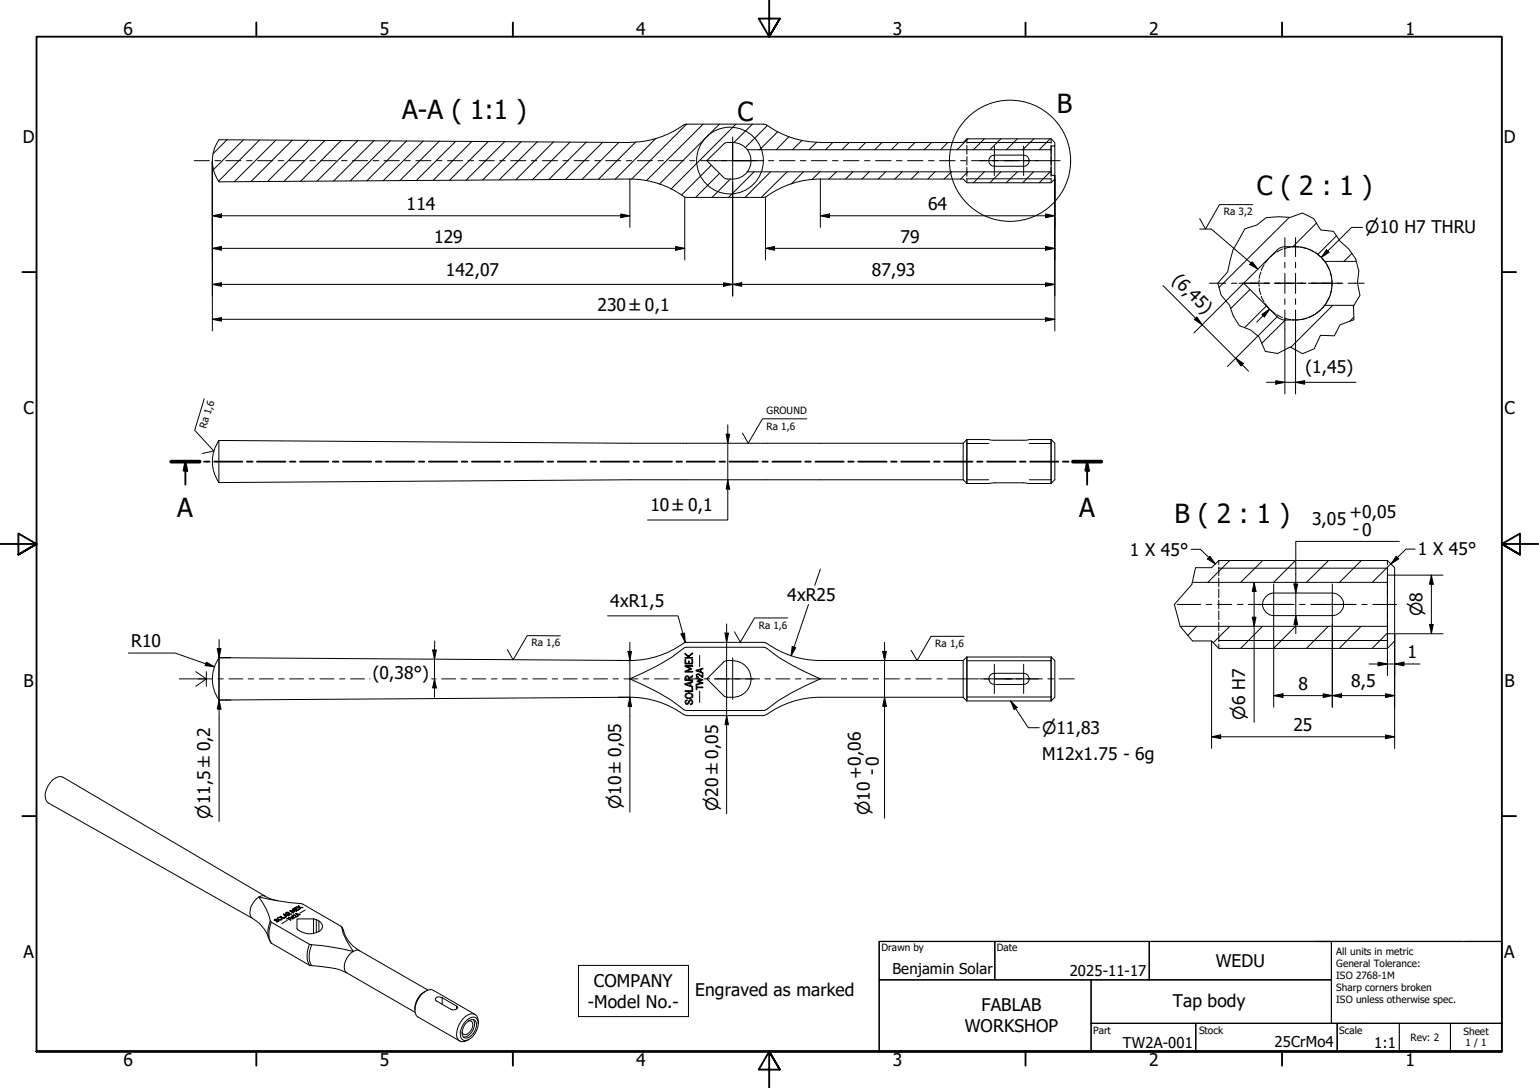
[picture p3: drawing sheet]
<svg xmlns="http://www.w3.org/2000/svg" width="420mm" height="297mm" viewBox="0 0 420 297" stroke-linecap="round" stroke-linejoin="round" font-family="sans-serif">
<!-- layer: Hatch (ISO) -->
<g fill="none" stroke="#000" stroke-width=".27">
<path d="M62 38.1l-3.8 3.9M66.4 38.2l-8.1 8.1M70.9 38.2l-11.2 11.3M75.3 38.3l-11.4 11.3M79.8 38.3l-11.3 11.3M84.3 38.3l-11.3 11.3M88.7 38.3l-11.2 11.2M93.2 38.3l-11.2 11.2M97.7 38.4l-11.1 11.1M102.1 38.4l-11 11.1M106.6 38.5l-11 10.9M111 38.5l-10.9 10.9"/>
<path d="M115.5 38.5l-10.9 10.8M120 38.5l-10.8 10.8M124.4 38.6l-10.7 10.7M128.8 38.6l-10.6 10.7M133.3 38.7l-10.6 10.5M137.8 38.7l-10.5 10.5M142.2 38.7l-10.4 10.4M146.7 38.7l-10.4 10.4M151.1 38.7l-10.3 10.4M155.6 38.8l-10.2 10.3M160.1 38.8l-10.2 10.2M164.5 38.8l-10.1 10.2"/>
<path d="M169 38.8l-10.1 10.2M173.5 38.8l-10.1 10.1M179 37.8l-11 11.1M187.5 33.9l-15.1 15M192 33.9l-15.5 15.4M196.4 33.9l-16.4 16.4M200.9 33.9l-17.7 17.7M205.4 33.9l-5.1 5M209.5 34.3l-6 6M212.3 36l-4.9 4.9M215.4 37.3l-3.5 3.6M218.9 38.3l-2.6 2.6"/>
<path d="M222.9 38.8l-2 2.1M227.3 38.9l-1.9 2M231.8 38.9l-1.9 2M236.3 38.9l-2 2M240.8 38.9l-2 2M245.3 38.9l-2 2M249.8 38.9l-2 2M254.3 38.9l-2 2M258.8 38.9l-2 2M264.3 37.9l-3 3M268.7 37.9l-3 3M273.2 37.9l-2.9 3"/>
<path d="M277.7 37.9l-2.9 3M282.3 37.9l-3.1 3M286.7 37.9l-3 3M194.2 45.1l-8.1 8.2M196.4 47.4l-6.5 6.5M199.4 48.9l-5 5M205.9 46.9l-7 7M210.4 46.9l-7 7M214.9 46.9l-7.1 7M219.3 46.9l-3.3 3.3M223.8 46.9l-2.1 2.1M228.3 46.9l-2 2"/>
<path d="M232.9 46.9l-2.1 2M237.3 46.9l-2 2M241.8 46.9l-2 2M246.3 46.9l-2 2M250.8 46.9l-2 2M255.3 46.9l-2 2M259.8 46.9l-2.1 2M264.2 46.9l-1.9 2M268.7 46.9l-3 3M273.2 46.9l-2.9 3M277.7 46.9l-3 3M282.2 46.9l-3 3"/>
<path d="M286.7 46.9l-3 3M352 59.4l-19.2 19.1M341.2 79l-5.2 5.3M359.4 60.9l-6.5 6.5M364.9 64.4l-5.1 5.1M369.1 69.2l-2.2 2.2M345.7 83.6l-5.9 5.9M350.9 87.4l-6.4 6.3M363.9 83.4l-11.5 11.5M369.6 86.6l-1.1 1.1M335.7 153l-5.9 6M344.7 153l-6 6"/>
<path d="M353.7 153l-6 6M362.7 153l-6 6M371.7 153l-6 6M379.7 153.9l-5.1 5.1M326.7 171l-2.4 2.5M335.7 171l-4.5 4.5M344.7 171l-6 6M353.7 171l-6 6M362.6 171l-5.9 6M371.6 171l-6 6M378.8 172.8l-4.2 4.2"/>
</g>
<!-- layer: Visible (ISO) -->
<g fill="none" stroke="#000" stroke-width=".27">
<path d="M59.8 38.1l112.2 .8M59.8 38.1a10 10 0 0 0 0 11.5M186.6 34.1a25 25 0 0 1-14.6 4.7M187.5 33.9h20.9l.9 .3M187.5 33.9l-.9 .3M198.6 38.9a5.6 5.6 0 0 1 5.4 2M198.6 38.9l-.8 .3-4.8 4.7 4.5 4.5 1.1 .5M209.3 34.1a25 25 0 0 0 14.6 4.7M224 38.9h39l1-1h23l1 1v1h-1v1h-83a5 5 0 0 1 0 6h83v1h1v1l-1 1h-23l-1-1h-39.1a25 25 0 0 0-14.6 4.7M288 39.9v8M172 48.9l-112.2 .7M172 48.9a25 25 0 0 1 14.6 4.7"/>
<path d="M186.6 53.6l.9 .3M204 46.9a5.6 5.6 0 0 1-5.4 2M209.3 53.6l-.9 .3h-20.9M270.4 42.8l1.1-.5h8a1.52 1.52 0 0 1 1.5 1.6 1.52 1.52 0 0 1-1.5 1.5h-8a1.52 1.52 0 0 1-1.5-.9 1.52 1.52 0 0 1 .4-1.7zM287 40.9v6M350.8 67.4a12.6 12.6 0 0 1 8.1 1.5l1.5 1.1 1.3 1.4M350.8 67.4l-1.4 .3-.7 .5-9.2 9.1 9.2 9.2 1.2 .7 .9 .2M361.7 71.4a10.1 10.1 0 0 1 0 12M361.7 71.4h8.6M361.7 83.4a10 10 0 0 1-8 4h-2.9M361.7 83.4h7.9M59.8 120.3a10 10 0 0 0 0 11.5"/>
<path d="M263 121h-91l-112.2-.7v11.4l112.2-.7h91M263 121v10M263 131l1 1M264 120h5.9l1 .2 16.1-.2M264 120v12M264 120l-1 1M287 120l1 1v10l-1 1h-6.1l-1.4-.2-15.5 .2M287 120v12M325.5 159h53.3M326.4 155h4.4l1.9-2h46.1l1.9 2v2h-1.9v14M380.7 157v16M59.8 179.6a10 10 0 0 0 0 11.5"/>
<path d="M186.6 175.6a25 25 0 0 1-14.6 4.7M187 178.4l1 .7 1.1-.9v.3l-1 .7 .2 .3h.8v.2h-2.1v-.2h1.1l-1.1-.9zM187.5 175.4h20.9l.9 .3M187.5 175.4l-.9 .3M191 178.9v3.1M209.3 175.6a25 25 0 0 0 14.6 4.7h39.1M264 179.4v12M264 179.4l-1 .9M264 179.4h23M287 179.4l1 .9v10.1l-1 1h-23M287 179.4v12M322.2 171h56.6"/>
<path d="M345.6 162.9a2.86 2.86 0 0 1 2.1-1h16a3.1 3.1 0 0 1 3.1 3.1 3.1 3.1 0 0 1-3.1 3.1h-16a3 3 0 0 1-2.8-1.9 3 3 0 0 1 .7-3.3zM378.8 171v2h1.9v2l-1.9 2h-46.1l-1.9-2h-5.2M172 185.3a55.1 55.1 0 0 0 15-8.5l21.5-.1 .9 .3a42.7 42.7 0 0 0 10.8 6.6l3.8 1.7a55.1 55.1 0 0 0-15.1 8.6l-21.4 .1-.9-.3a42.7 42.7 0 0 0-10.9-6.6zM172 180.3l-112.2-.7v11.5l112.2-.7M172 190.4a27.1 27.1 0 0 1 15.2 4.9h.3M187 180h.2v1.1h.8v-.6h.2v.6h.7v-1.1h.2v1.3h-2.1zM187 188.6h1.9v-.9h.2v1.1h-2.1zM187 186.7l2.1-.7v.2l-.5 .2v.8l.5 .2v.2l-2.1-.7zM187 181.7h2.1v.2h-1.7l1.4 .6-1.4 .8h1.7v.2h-2.1v-.3l1.5-.6-1.5-.6zM187.1 191.2l.5-.1-.4 .6 .1 .3 .3 .1 .3-.3a.7 .7 0 0 1 .9-.7l.4 .6-.2 .5-.5 .2 .5-.7-.2-.3-.2-.2-.4 .4a.62 .62 0 0 1-.3 .6 .62 .62 0 0 1-.7-.1l-.2-.4zM187.2 184.6l.4-.1 .6 .5 .9-.5v.2l-.9 .6v.3h.9v.2h-2.1zM187.3 189.4a1.06 1.06 0 0 1 1.2-.2 1.06 1.06 0 0 1 .6 1 1.07 1.07 0 0 1-1.3 .6 1.07 1.07 0 0 1-.7-1.1z"/>
<path d="M187.3 184.8h.6l.1 .8h-.8zM187.3 186.8l1.1-.3v.7zM187.4 189.6a.99 .99 0 0 1 1.6 .4 .98 .98 0 0 1-.9 .5 .98 .98 0 0 1-.9-.5zM187.5 195.4h21M190.1 187h.1v.6h1.7v.2h-1.7v.5h-.1zM190.1 185.1l1.8 .4-1.3 .5 1.3 .4v.1l-1.8 .5v-.2l1.5-.3-1.3-.4v-.2l1.3-.3-1.5-.3zM190.1 183l1.8-.6v.2l-.5 .1v.7l.5 .4-1.8-.6zM190.2 184.1l.7-.1 .8 .7v-.8h.2v1.1l-1.3-.9-.4 .3 .4 .6-.4-.2zM190.3 183.1l1-.3v.6zM191 188.7v3.1M197.5 180.8l-4.5 4.5 4.5 4.6 1.1 .5M198.6 180.3h1.4"/>
<path d="M198.6 180.3l-1.1 .5M200.1 180.4a5 5 0 0 1 4.9 5 5 5 0 0 1-4.9 5h-1.5M263 190.4h-39.1a27.1 27.1 0 0 0-15.2 4.9h-.3M263 180.3v10.1M263 190.4l1 1M270.4 184.3l1.1-.5h8a1.52 1.52 0 0 1 1.5 1.5 1.52 1.52 0 0 1-1.5 1.6h-8a1.54 1.54 0 0 1-1.4-1 1.54 1.54 0 0 1 .3-1.6zM70.7 244.9l5.5 1.1 6.4 .8 10.7 6.4a10.6 10.6 0 0 0 2.1 5l1.1 1.6-5.6-1.2-6.4-.8-10.5-6-.2-.4a14.6 14.6 0 0 0-3.1-6.5zM74.9 251.1l.4-.2 .3 .1-.5 .1v.2l.8-.1 .3 .2-.6 .3-.2-.1h.5l.1-.3-.8 .1zM75.8 250.6a.75 .75 0 0 1 1.2 .4 .81 .81 0 0 1-1.2-.4zM75.8 245.9l-1.7-.4-1.6-.8-55.3-32.5a3.6 3.6 0 0 0-4.1 2.3 3.6 3.6 0 0 0 0 4.7l55.9 31.5a10.8 10.8 0 0 1 4.9 6.6l10.9 6.3a29.2 29.2 0 0 1 9.1 1.6l19.4 11.2M75.9 250.6h.8l.1 .5-.7-.1-.3-.3zM76.5 250.1l1 .6 .5-.3-.5 .3z"/>
<path d="M77.3 249.6l1.6 .4-.5-.1-.4 .3 .2 .2h-.2zM77.5 249.7l.8 .2-.4 .2zM77.9 249.3l.6-.3 .4 .1v.3l.7 .1h-.9l-.1 .1 .4 .3zM78.1 249.3l.4-.2 .4 .2-.4 .2zM78.2 250.9l.7-.3-.2 .1 .7 .5-.9-.4zM78.4 251.3l-1.4 .8M78.9 250.5l1 .3-.5-.4 .9 .2-.6-.6h.1l.7 .6-.9-.2 .3 .5zM79.1 248.7l1.1 .1-.4-.6 .1-.1 1.1 .6-1-.4 .5 .6-1.1-.2 .8 .5-.1 .1zM80 249.9l.6-.1 .2 .6 .5-.2-.7 .2-.1-.5h-.3l-.1 .2zM80.1 248l.7-.4 .1 .1-.5 .3 .3 .2 .5-.1-.4 .2 .4 .2 .6-.2-.6 .3zM80.7 249.4l1.3 .3-.7 .2v.2zM80.9 249.5l.6 .2-.3 .2z"/>
<path d="M81 247.6l.5 .2 .1-.6 .1 .4 1 .2h-1l.3 .3zM81.1 250.9h4.9a2.12 2.12 0 0 1 1.9 2.5 4.6 4.6 0 0 1-5.8 .9l-.9-.6zM83.3 248.5l-1.5 .9M93.2 253l.4 .7a9.5 9.5 0 0 0 4.6 5.9l18.6 10.7M116.2 270.6a5.3 5.3 0 0 0-2.9 5.2M119.2 272.3l.8-.2 .7 .3 4 2.3 .2 .2v.4l-.6 .3h-1.2l-4.2-2.5v-.6zM127.4 278.5a1.86 1.86 0 0 1 2.9-.2 4.7 4.7 0 0 1-1.8 5.2 1.6 1.6 0 0 1-2.7-.3 5 5 0 0 1 1.6-4.7zM127.5 279.1a1.45 1.45 0 0 1 2.5 0 3.9 3.9 0 0 1-2.5 4.3 1.16 1.16 0 0 1-1.4-1.3 4.3 4.3 0 0 1 1.4-3zM127.8 278.8l.5-.1a1.65 1.65 0 0 1 .2 2.8 1.44 1.44 0 0 1-2.2 .7l-.1-.5M129.2 278.4a3.5 3.5 0 0 1-2.7 4.7M129.7 277l-11.4-6.6a3.4 3.4 0 0 0-3.9 2 4.6 4.6 0 0 0-.7 4.9l11.8 6.9M130.6 279.4a2 2 0 0 0-.9-2.4 2 2 0 0 0-2.6 .5 6.3 6.3 0 0 0-2.3 5.8 2.01 2.01 0 0 0 3.3 .5"/>
</g>
<!-- layer: Visible Narrow (ISO) -->
<g fill="none" stroke="#000" stroke-width=".27">
<path d="M264 38.9h23M264 48.8h23M264 121.1h5.9M264 131h5.9M281 121.1h6M281 131h6M332.7 155.1h46.1M332.7 174.9h46.1M264 180.4h23M264 190.3h23M72.5 244.7a2.35 2.35 0 0 0-3 1.3 4.4 4.4 0 0 0-1 4.4l.5 .3M73.8 251.4a7.3 7.3 0 0 0-.5 4.6"/>
<path d="M74 251.8a6.6 6.6 0 0 0 0 5.7M84.5 257.8a6.6 6.6 0 0 0 0 5.7M85.1 257.9a6.1 6.1 0 0 0 0 5.7M85.6 250.9v3.9M86.4 251.1v3.5M87.1 251.4v2.9M93.3 253.2l.6 1.2M98.2 259.6a2.1 2.1 0 0 0-2.4 .6 4.8 4.8 0 0 0-1.5 5.1l.4 .3M120.7 272.4v1.8M124.7 274.7v.7"/>
</g>
<!-- layer: Hidden (ISO) -->
<g fill="none" stroke="#000" stroke-width=".27">
<path d="M264 37.9v1.2M264 39.7v2.4M287 37.9v1.2M287 39.7v2.4M264 42.7v2.4M264 45.7v2.4M264 48.7v1.2M287 42.7v2.4M287 45.7v2.4M287 48.7v1.2M332.7 153v1.2M332.7 154.8v2.4"/>
<path d="M332.7 157.8v2.4M378.8 153v1.2M378.8 154.8v2.4M378.8 157.8v2.4M332.7 160.8v2.4M332.7 163.8v2.4M332.7 166.8v2.4M332.7 169.8v2.4M332.7 172.8v2.4M332.7 175.8v1.2M378.8 160.8v2.4M378.8 163.8v2.4"/>
<path d="M378.8 166.8v2.4M378.8 169.8v2.4M378.8 172.8v2.4M378.8 175.8v1.2"/>
</g>
<!-- layer: Break Line (ISO) -->
<path d="M339.9 62.5l3.2-1 2.6-2.1 3.4-.2 3.1 .2 3.4-1.2 3 1.5 2 3.1 3.4 .4 1.8 2.6 2.4 2.2a10.2 10.2 0 0 1 2.4 9.3l.7 3.3-1.8 3 .1 3.7-3.8 1.4-1.5 3-3.8-.1-1.7 3.6-3.2 1.4-3.4-1.9-3.4 1.8-3.4-.6-1.7-3.9-2.3-1.9-3.1-1.2-1.6-2.7-1-2.9-2.3-2.7-.9-3.3 2.7-3.1 1.4-6zM326.4 155l-1 4.6-4.8 5.4 1.6 6 3.4 4" fill="none" stroke="#000" stroke-width=".27"/>
<!-- layer: Section Line (ISO) -->
<g fill="none" stroke="#000" stroke-width=".51">
<path d="M46.7 126h7.8M50.6 126l.5 2.5h-1zM50.6 126v6.3M55.7 126h1.5M58.5 126h7.7M67.4 126h1.6M70.2 126h7.7M79.2 126h1.4M81.9 126h7.8M90.9 126h1.5M93.7 126h7.6M102.6 126h1.5"/>
<path d="M105.3 126h7.8M114.4 126h1.4M117.1 126h7.7M126 126h1.6M128.8 126h7.7M137.8 126h1.5M140.5 126h7.8M149.5 126h1.5M152.3 126h7.7M161.2 126h1.6M164 126h7.7M173 126h1.4"/>
<path d="M175.7 126h7.8M184.7 126h1.5M187.5 126h7.6M196.4 126h1.5M199.1 126h7.8M208.2 126h1.4M210.9 126h7.7M219.8 126h1.6M222.6 126h7.7M231.6 126h1.4M234.3 126h7.8M243.3 126h1.5"/>
<path d="M246.1 126h7.6M255 126h1.5M257.7 126h7.8M266.8 126h1.4M269.5 126h7.7M278.4 126h1.6M281.2 126h7.7M290.2 126h1.5M292.9 126h7.8M296.8 126l.5 2.5h-1zM296.8 126v6.3"/>
</g>
<path d="M46.7 126h7.8M292.9 126h7.8" fill="none" stroke="#000" stroke-width="1"/>
<path d="M50.6 126l.5 2.5h-1zM296.8 126l.5 2.5h-1z" fill="#000"/>
<!-- layer: Detail Boundary (ISO) -->
<g fill="none" stroke="#000" stroke-width=".27">
<circle cx="199.3" cy="43.8" r="9.1"/>
<circle cx="275.7" cy="43.9" r="16.5"/>
</g>
<!-- layer: Border (ISO) -->
<g fill="none" stroke="#000" stroke-width=".51">
<path d="M70 6.1v3.9M140 6.1v3.9M210 0v10l-2.9-4.9h5.8l-2.9 4.9 2.9-4.9M280 6.1v3.9M350 6.1v3.9M6.1 74.3h3.9M410 74.3h3.9M0 148.5h10l-5-2.8v5.7l5-2.9-5 2.9M420 148.5h-10l5-2.8v5.7l-5-2.9 5 2.9M6.1 222.8h3.9M410 222.8h3.9M10 287.1v-277.1h400v277.1h-400h400"/>
<path d="M70 287.1v3.8M140 287.1v3.8M212.9 292l-2.9-4.9 2.9 4.9h-5.8l2.9-4.9v9.9M280 287.1v3.8M350 287.1v3.8"/>
</g>
<!-- layer: Title (ISO) -->
<g fill="none" stroke="#000" stroke-width=".32">
<path d="M240 257h31.6v10.5h-31.6zM271.6 257h42.2v10.5h-42.2zM313.8 257h49.7v10.5h-49.7zM359.5 257h39.4M400 257h10v22.4h-112.1v-11.9h65.6M410 257h-170v30.1h170M240 267.5h57.9v19.6h-57.9zM297.9 279.4h28.6v7.7h-28.6zM326.5 279.4h38.6v7.7h-38.6zM363.5 267.5v11.9M365.1 279.4h44.9v7.7h-44.9zM382 279.4v7.7"/>
<path d="M396 279.4v7.7"/>
</g>
<!-- layer: Sketch Geometry (ISO) -->
<g fill="none" stroke="#000" stroke-width=".27">
<path d="M343.8 76.4v1.8M343.8 78.7l.4 1.7M344.2 74.3l-.4 1.7M345.1 72.2l-.7 1.6M346.5 70.5l-1.2 1.4M348.2 69l-1.4 1.2M350.1 68l-1.5 .8M352.4 67.5l-1.8 .4M352.8 67.4h1.8M355 67.5l1.7 .4M357.2 68l1.6 .8M359.2 69l1.4 1.2"/>
<path d="M360.9 70.5l1.1 1.4M362.2 72.2l.8 1.6M363.2 74.3l.3 1.7M363.5 78.7l-.3 1.7M363.6 76.4v1.8M344.4 80.9l.7 1.6M345.3 82.9l1.2 1.4M346.8 84.6l1.4 1.1M348.6 85.9l1.5 .8M350.6 86.9l1.8 .3M352.8 87.3h1.8M356.7 86.9l-1.7 .3"/>
<path d="M358.8 85.9l-1.6 .8M360.6 84.6l-1.4 1.1M362 82.9l-1.1 1.4M363 80.9l-.8 1.6M49 185.3h7.3M53.5 183.4l2.8 1.9-2.8 2.1M56.3 183.4v4"/>
</g>
<!-- layer: Center Mark (ISO) -->
<g fill="none" stroke="#000" stroke-width=".27">
<path d="M200 38.9v5h-5M200 37.4v12.5M271.5 39.9v8M279.5 39.9v8M205 43.9h-5h6.6M267.5 43.9h9M274.4 43.9h9.1M338.3 77.3h8.2M347.9 77.3h8.7M350.8 64.9v5.2M350.8 71.6v1.5M350.8 74.6v5.5"/>
<path d="M353.7 64.9v5.2M353.7 71.6v1.5M353.7 74.6v5.5M357.9 77.3h8.3M350.8 81.6v1.5M350.8 84.6v5.2M353.7 81.6v1.5M353.7 84.6v5.2M347.7 159.4v11.1M363.7 159.4v11.1M200 179.6v11.3M342.2 165h10.5"/>
<path d="M358.8 165h10.5M195 185.3h10.8M267.5 185.3h9M271.5 181.3v8M274.4 185.3h9.1M279.5 181.3v8"/>
</g>
<!-- layer: Centerline (ISO) -->
<g fill="none" stroke="#000" stroke-width=".27">
<path d="M53 43.9h4.1M58.7 43.9h1.5M61.7 43.9h4.1M67.3 43.9h1.5M70.3 43.9h4.2M75.9 43.9h1.6M78.9 43.9h4.2M84.6 43.9h1.5M87.6 43.9h4.2M93.2 43.9h1.5M96.2 43.9h4.2M101.9 43.9h1.5"/>
<path d="M104.8 43.9h4.2M110.5 43.9h1.5M113.5 43.9h4.2M119.1 43.9h1.5M122.2 43.9h4.1M127.8 43.9h1.5M130.8 43.9h4.1M136.4 43.9h1.5M139.4 43.9h4.2M145 43.9h1.6M148.1 43.9h4.1M153.7 43.9h1.5"/>
<path d="M156.7 43.9h4.1M162.4 43.9h1.4M165.4 43.9h4.1M171 43.9h1.5M174 43.9h4.1M179.6 43.9h1.5M182.6 43.9h4.2M188.3 43.9h1.4M191.3 43.9h4.1M196.9 43.9h1.5M199.9 43.9h8.4M209.8 43.9h1.5"/>
<path d="M212.8 43.9h4.2M218.5 43.9h1.5M221.5 43.9h4.2M227.3 43.9h1.5M230.3 43.9h4.2M236 43.9h1.5M239 43.9h4.3M244.7 43.9h1.6M247.8 43.9h4.2M253.5 43.9h1.5M256.5 43.9h4.2M262.3 43.9h1.4"/>
<path d="M265.2 43.9h4.3M271 43.9h1.5M274 43.9h4.2M279.7 43.9h1.5M282.7 43.9h6.7M330.2 77.3h4.4M336.2 77.3h1.5M339.2 77.3h4.5M345.2 77.3h1.4M348.2 77.3h4.5M354.2 77.3h1.5M357.2 77.3h6.3"/>
<path d="M365.1 77.3h1.5M368 77.3h4.4M321.4 165h6.5M329.3 165h1.5M332.4 165h3.9M337.8 165h1.5M340.8 165h4M346.3 165h1.5M349.3 165h4M354.8 165h1.5M357.8 165h4M363.3 165h1.5"/>
<path d="M366.3 165h4M371.8 165h1.5M374.8 165h6.5M54.2 185.3h3.8M59.5 185.3h1.5M62.5 185.3h3.8M67.8 185.3h1.5M70.8 185.3h3.8M76.1 185.3h1.5M79.1 185.3h3.8M84.4 185.3h1.5M87.4 185.3h3.8"/>
<path d="M92.7 185.3h1.5M95.7 185.3h3.8M101 185.3h.1M117.9 185.3h1.2M120.6 185.3h3.8M125.9 185.3h1.5M128.9 185.3h3.8M134.2 185.3h1.5M137.2 185.3h3.8M142.5 185.3h1.5M145.5 185.3h3.8M150.7 185.3h1.6"/>
<path d="M153.8 185.3h3.7M159.1 185.3h1.5M162.1 185.3h3.8M167.4 185.3h1.4M170.4 185.3h3.8M175.6 185.3h1.6M178.7 185.3h3.7M184 185.3h1.5M186.9 185.3h3.9M192.3 185.3h1.4M195.3 185.3h3.8M200.6 185.3h1.5"/>
<path d="M203.6 185.3h3.8M208.9 185.3h1.5M211.8 185.3h3.8M217.2 185.3h1.5M220.2 185.3h8M229.7 185.3h1.4M232.7 185.3h4.2M238.4 185.3h1.4M241.4 185.3h4.2M247.1 185.3h1.4M250.1 185.3h4.2M255.8 185.3h1.4"/>
<path d="M258.8 185.3h8.3M268.7 185.3h1.5M271.7 185.3h4.2M277.4 185.3h1.5M280.4 185.3h4.2M286.1 185.3h1.5M289.1 185.3h4.2"/>
</g>
<!-- layer: Dimension (ISO) -->
<g fill="none" stroke="#000" stroke-width=".27">
<path d="M58 58.9l2.5-.5v1zM58 58.9h114M58 44v46.3M169.5 58.4l2.5 .5-2.5 .5zM172 48.9v13.2M186.9 53.9v17.1M200 49.9v30.9M209 53.9v17.1M224 58.9l2.4-.5v1zM224 58.9h64M224 48.9v13.2M285.4 58.4l2.6 .5-2.6 .5z"/>
<path d="M288 47.9v42.4M58 77.6l2.5-.4v1zM58 67.8l2.5-.5v1zM58 77.6h230M58 67.8h128.9M184.5 67.3l2.4 .5-2.4 .5zM197.5 77.2l2.5 .4-2.5 .6zM200 77.6l2.5-.4v1zM209 67.8l2.5-.5v1zM209 67.8h79M285.4 77.2l2.6 .4-2.6 .6zM285.4 67.3l2.6 .5-2.6 .5z"/>
<path d="M317.5 78l23.4 23.3M339.4 77.5l-13.5 13.4M362.1 68.2l.7 .7-2.1 1.4zM372 62.1h-3l-8.3 8.2M58 87.2l2.5-.5v1zM58 87.2h230M285.4 86.7l2.6 .5-2.6 .5zM326.8 86.5l1.4 2.2-2.1-1.5zM337.3 97.8l2.2 1.4-.7 .7zM344.5 85.8l2.1-1.4-1.4 2.1zM346.6 84.4l-3.5 3.5M348.7 86.5l-13.6 13.6"/>
<path d="M350.8 89.8v17.8M353.7 89.8v17.8M198.2 118.5h1l-.5 2.5zM198.7 116v26h-21.9M345.8 104.4h24.4M348.3 103.9l2.5 .5-2.5 .5zM353.7 104.4l2.5-.5v1zM198.7 131l.5 2.5h-1zM224 155.4l-1.6 4.4M342.4 159l.5 2.5h-1zM342.4 159v38.2M353.3 159.4h1l-.5 2.5z"/>
<path d="M380.7 157h13.3M382 147.8h-28.2v25.2M390.8 157l.5 2.5h-1zM390.8 157v16M35.1 178.3h12.7l10.7 3.7M59.3 177.1h1l-.5 2.5zM59.8 179.6h3.2M59.8 174.6v49.7M118.1 177.5h1l-.5 2.5zM118.7 175l-.1 15.4M165.9 168.1h19.2l2 7.3M171.4 177.8h1l-.4 2.5z"/>
<path d="M172 175.4v46.3M185.9 173.1l1-.3 .2 2.6zM197.9 172.8h1l-.5 2.6zM198.4 170.4v51.8M216.3 176.5l.9 .3-1.2 2.3zM220.7 165l-4.7 14.1M241 177.8h1l-.5 2.5zM241.5 175.4v48M330.8 175v29.3M341.9 168.5h1l-.5 2.5zM347.7 170.5v22.6M353.8 168.1l.5 2.4h-1z"/>
<path d="M363.7 170.5v22.6M378.8 173v11.5M390.3 170.5h1l-.5 2.5zM394 173h-13.3v31.3M56.3 180.8l2.2 1.2-2.5-.3zM59.8 191.1h3.2M59.8 191.1l.5 2.5h-1zM118.6 185.3l.5 2.5h-1zM168.8 190.4h3.2M168.8 180.3h3.2M172 190.4l.4 2.4h-1zM198.4 195.4l.5 2.5h-1z"/>
<path d="M241.5 190.4l.5 2.4h-1zM347.7 189.9l2.6-.5v1zM347.7 189.9h33M361.3 189.4l2.4 .5-2.4 .5zM363.7 189.9l2.6-.5v1zM373.8 181.3h13.9M376.2 180.8l2.6 .5-2.6 .5zM378.3 189.4l2.4 .5-2.4 .5zM380.7 181.3l2.6-.5v1zM330.8 201.2l2.4-.6v1.1zM330.8 201.2h49.9M378.3 200.6l2.4 .6-2.4 .5z"/>
</g>
<g fill="#000">
<path d="M58 58.9l2.5-.5v1zM169.5 58.4l2.5 .5-2.5 .5zM224 58.9l2.4-.5v1zM285.4 58.4l2.6 .5-2.6 .5zM58 77.6l2.5-.4v1zM58 67.8l2.5-.5v1zM184.5 67.3l2.4 .5-2.4 .5zM197.5 77.2l2.5 .4-2.5 .6zM200 77.6l2.5-.4v1zM209 67.8l2.5-.5v1zM285.4 77.2l2.6 .4-2.6 .6zM285.4 67.3l2.6 .5-2.6 .5z"/>
<path d="M362.1 68.2l.7 .7-2.1 1.4zM58 87.2l2.5-.5v1zM285.4 86.7l2.6 .5-2.6 .5zM326.8 86.5l1.4 2.2-2.1-1.5zM337.3 97.8l2.2 1.4-.7 .7zM344.5 85.8l2.1-1.4-1.4 2.1zM198.2 118.5h1l-.5 2.5zM348.3 103.9l2.5 .5-2.5 .5zM353.7 104.4l2.5-.5v1zM198.7 131l.5 2.5h-1zM353.3 159.4h1l-.5 2.5zM390.8 157l.5 2.5h-1z"/>
<path d="M59.3 177.1h1l-.5 2.5zM118.1 177.5h1l-.5 2.5zM171.4 177.8h1l-.4 2.5zM185.9 173.1l1-.3 .2 2.6zM197.9 172.8h1l-.5 2.6zM216.3 176.5l.9 .3-1.2 2.3zM241 177.8h1l-.5 2.5zM341.9 168.5h1l-.5 2.5zM342.4 159l.5 2.5h-1zM353.8 168.1l.5 2.4h-1zM390.3 170.5h1l-.5 2.5zM56.3 180.8l2.2 1.2-2.5-.3z"/>
<path d="M59.8 191.1l.5 2.5h-1zM118.6 185.3l.5 2.5h-1zM172 190.4l.4 2.4h-1zM198.4 195.4l.5 2.5h-1zM241.5 190.4l.5 2.4h-1zM347.7 189.9l2.6-.5v1zM361.3 189.4l2.4 .5-2.4 .5zM363.7 189.9l2.6-.5v1zM376.2 180.8l2.6 .5-2.6 .5zM378.3 189.4l2.4 .5-2.4 .5zM380.7 181.3l2.6-.5v1zM330.8 201.2l2.4-.6v1.1z"/>
<path d="M378.3 200.6l2.4 .6-2.4 .5z"/>
</g>
<!-- layer: Symbol (ISO) -->
<g fill="none" stroke="#000" stroke-width=".27">
<path d="M341.9 55.9h-9l-3.8 6.6-1.6-2.8M327.5 62.5h3.2l12.7 11M341.9 71.5l1.5 2-2.2-1.3zM55.8 108.9l-2.7 8.6 5.3 5.6-3.2 .7M220.3 114.3h-12.1l-3.9 6.7-1.6-2.8M325.2 150h2.5l4.1 4M330.3 151.9l1.5 2.1-2.2-1.4zM381.2 151.9l.7 .7-2.2 1.4zM386.3 149.9h-2.4l-4.2 4.1M153 173.6l-9-.1-3.9 6.6-1.6-2.8M215 168.7h-9l-3.9 6.6-1.6-2.8M263.2 173.7h-9l-3.8 6.6-1.7-2.8"/>
<path d="M275.9 191.4l1.8 1.8-.8 .5zM275.9 191.4l4.8 7.3h3M157.9 263.6h30.1v13.9h-30.1z"/>
</g>
<path d="M341.9 71.5l1.5 2-2.2-1.3zM330.3 151.9l1.5 2.1-2.2-1.4zM381.2 151.9l.7 .7-2.2 1.4zM275.9 191.4l1.8 1.8-.8 .5z" fill="#000"/>
<g font-size="7.2">
<text x="109.8" y="32.6">A-A ( 1:1 )</text>
<text x="201.4" y="33">C</text>
<text x="288.5" y="30.9">B</text>
<text x="343.1" y="53.1">C ( 2 : 1 )</text>
<text x="48.4" y="141.1">A</text>
<text x="294.6" y="141.1">A</text>
<text x="320.6" y="142.9">B ( 2 : 1 )</text>
</g>
<g font-size="4.8">
<text x="33.7" y="9.6">6</text>
<text x="103.7" y="9.6">5</text>
<text x="173.7" y="9.6">4</text>
<text x="243.7" y="9.6">3</text>
<text x="313.7" y="9.6">2</text>
<text x="383.7" y="9.6">1</text>
<text x="6.2" y="38.9">D</text>
<text x="410.5" y="38.9">D</text>
<text x="111" y="57.4">114</text>
<text x="253.4" y="57.3">64</text>
<text x="118.5" y="66.2">129</text>
<text x="245.8" y="66.2">79</text>
<text x="121.7" y="75.3">142,07</text>
<text x="238" y="75.3">87,93</text>
<text x="319.8" y="76.8" transform="rotate(45 319.8 76.8)">(6,45)</text>
<text x="163.1" y="84.8">230 ±0,1</text>
<text x="356.4" y="101.9">(1,45)</text>
<text x="6.4" y="113.1">C</text>
<text x="410.7" y="113.1">C</text>
<text x="177.5" y="139.6">10 ±0,1</text>
<text x="358.2" y="143.4">3,05</text>
<text x="368.4" y="141.5">+0,05</text>
<text x="369.3" y="146">- 0</text>
<text x="308.5" y="151.7">1 X 45°</text>
<text x="387.1" y="151.6">1 X 45°</text>
<text x="166.6" y="165.7">4xR1,5</text>
<text x="214.9" y="164.1">4xR25</text>
<text x="35.8" y="176.7">R10</text>
<text x="384.3" y="179.8">1</text>
<text x="101.8" y="185.5">(0,38°)</text>
<text x="6.4" y="187.4">B</text>
<text x="354.5" y="188.3">8</text>
<text x="368.9" y="187.5">8,5</text>
<text x="410.7" y="187.4">B</text>
<text x="353.1" y="199.5">25</text>
<text x="284.5" y="207.4">M12x1.75 - 6g</text>
<text x="235.2" y="212.6" transform="rotate(-90 235.2 212.6)">+0,06</text>
<text x="239.6" y="211.7" transform="rotate(-90 239.6 211.7)">- 0</text>
<text x="6.4" y="261.7">A</text>
<text x="410.7" y="261.7">A</text>
<text x="162.1" y="269.4">COMPANY</text>
<text x="331.9" y="264">WEDU</text>
<text x="160.5" y="275.2">-Model No.-</text>
<text x="189.8" y="271.8">Engraved as marked</text>
<text x="320.2" y="274.9">Tap body</text>
<text x="263.4" y="281.9">WORKSHOP</text>
<text x="268" y="276.1">FABLAB</text>
<text x="33.7" y="290.9">6</text>
<text x="103.7" y="290.9">5</text>
<text x="173.7" y="290.9">4</text>
<text x="243.7" y="290.9">3</text>
<text x="313.7" y="290.9">2</text>
<text x="383.7" y="290.9">1</text>
</g>
<g font-size="4.6">
<text x="372.7" y="63.7">⌀10 H7 THRU</text>
<text x="388.4" y="168.3" transform="rotate(-90 388.4 168.3)">⌀8</text>
<text x="340" y="196.5" transform="rotate(-90 340 196.5)">⌀6 H7</text>
<text x="284.5" y="200.4">⌀11,83</text>
<text x="169.5" y="221" transform="rotate(-90 169.5 221)">⌀10 ±0,05</text>
<text x="196" y="221.4" transform="rotate(-90 196 221.4)">⌀20 ±0,05</text>
<text x="57.4" y="223.5" transform="rotate(-90 57.4 223.5)">⌀11,5 ±0,2</text>
<text x="237.5" y="222.6" transform="rotate(-90 237.5 222.6)">⌀10</text>
</g>
<g font-size="4.1">
<text x="243.6" y="265.9">Benjamin Solar</text>
<text x="292" y="266.4">2025-11-17</text>
<text x="306.6" y="286.1">TW2A-001</text>
<text x="348" y="285.9">25CrMo4</text>
<text x="375.2" y="286.2">1:1</text>
</g>
<g font-size="2.7">
<text x="334.1" y="58.8">Ra 3,2</text>
<text x="209.3" y="113.1">GROUND</text>
<text x="56.3" y="117.2" transform="rotate(-73 56.3 117.2)">Ra 1,6</text>
<text x="209.3" y="117.3">Ra 1,6</text>
<text x="207.1" y="171.6">Ra 1,6</text>
<text x="145.1" y="176.5">Ra 1,6</text>
<text x="255.3" y="176.6">Ra 1,6</text>
<text x="240.7" y="259.8">Drawn by</text>
<text x="272.2" y="259.6">Date</text>
<text x="364.8" y="260.7">All units in metric</text>
<text x="364.8" y="264">General Tolerance:</text>
<text x="364.8" y="267.3">ISO 2768-1M</text>
<text x="364.8" y="270.6">Sharp corners broken</text>
<text x="364.8" y="273.8">ISO unless otherwise spec.</text>
<text x="298.4" y="282.2">Part</text>
<text x="327.3" y="282.2">Stock</text>
<text x="365.6" y="282.2">Scale</text>
<text x="385.1" y="284.2">Rev: 2</text>
<text x="399.5" y="282.4">Sheet</text>
<text x="400.1" y="285.7">1 / 1</text>
</g>
</svg>
